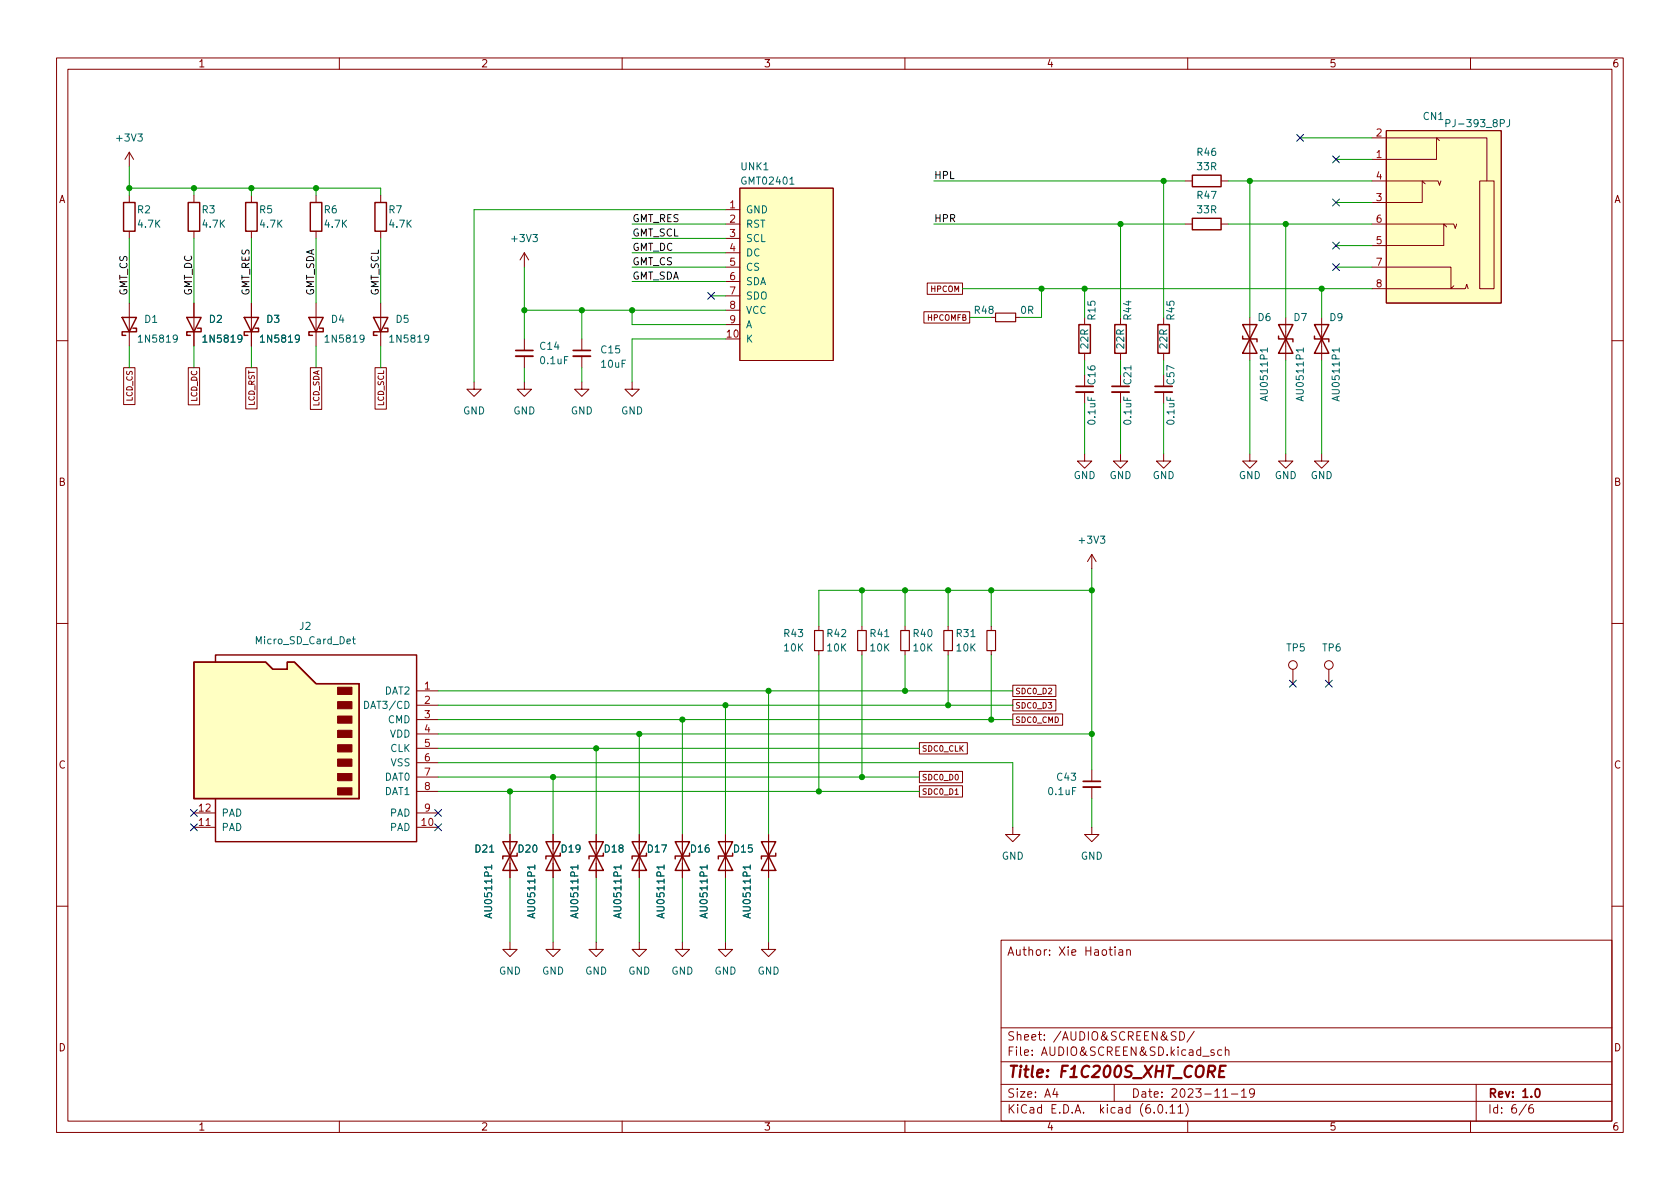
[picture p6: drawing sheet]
<svg xmlns="http://www.w3.org/2000/svg" width="297mm" height="210mm" viewBox="0 0 297 210" stroke-linecap="round" stroke-linejoin="round" font-family="sans-serif">
<g fill="none" stroke="#840000" stroke-width=".18">
<path d="M10 10.2h277v190.1h-277zM12 12.2h273v186.1h-273zM60 10.2v2M110 10.2v2M160 10.2v2M210 10.2v2M260 10.2v2M22.9 26.9l-.8 1.3M22.9 26.9v2.6M22.9 34.5v1.3M22.9 26.9l.7 1.3M34.3 34.5v1.3"/>
<path d="M44.4 34.5v1.3M55.9 34.5v1.3M67.3 34.5v1.3M128.3 39.6h2.5M128.3 37.1h2.5M130.8 33.3h16.5v30.4h-16.5zM209.5 39.6h1.3M209.5 32h1.3M215.9 39.6h1.3M215.9 32h1.3M242.6 24.4h20.3v7.6M242.6 39.6h14.4l.3 .8 .3-.8"/>
<path d="M242.6 32h11.7l.2 .8 .3-.8M245.1 23.1h20.3v30.5h-20.3zM252 32.5l-.5-.5v3.8h-8.9M254.5 24.9l-.5-.5v3.8h-11.4M261.6 32h2.6v19h-2.6zM22.9 40.9v1.3M22.9 53.6v7.6M34.3 40.9v1.3M34.3 53.6v7.6M44.4 40.9v1.3M44.4 53.6v7.6M55.9 40.9v1.3"/>
<path d="M55.9 53.6v7.6M67.3 40.9v1.3M67.3 53.6v7.6M92.7 44.7l-.8 1.3M92.7 44.7v2.5M92.7 59.9v2.1M92.7 44.7l.8 1.3M102.9 59.9v2.1M128.3 59.9h2.5M128.3 42.2h2.5M128.3 44.7h2.5M128.3 47.2h2.5"/>
<path d="M128.3 49.8h2.5M128.3 52.3h2.5M128.3 54.9h2.5M128.3 57.4h2.5M163.4 55.1h8v2h-8zM163.9 50h6.3v2h-6.3zM175.3 56.1h.7M179.6 56.1h.7M191.8 56.1v1.3M198.1 56.1v1.3M205.7 56.1v1.3M221 56.1v7.6"/>
<path d="M227.3 56.1v7.6M233.7 56.1v7.6M242.6 51h16.5l.2-.7 .3 .7M242.6 47.2h13.9v3.8l.5-.5M255.8 40.1l-.5-.5v3.8h-12.7M10 60.2h2M21.9 65h2v6.5h-2zM33.3 65h2v6.6h-2zM43.4 65h2.1v7.3h-2.1zM54.9 65h2v7.4h-2zM66.3 65h2v7.4h-2zM83.8 67.6v1.2h1.3l-1.3 1.3-1.3-1.3h1.3"/>
<path d="M92.7 67.6v1.2h1.3l-1.3 1.3-1.3-1.3h1.3M92.7 63v2M102.9 67.6v1.2h1.2l-1.2 1.3-1.3-1.3h1.3M102.9 63v2M111.8 67.6v1.2h1.2l-1.2 1.3-1.3-1.3h1.3M191.8 62.5v1.2M191.8 66.3v2M191.8 69.3v2.1M198.1 62.5v1.2M198.1 66.3v2M198.1 69.3v2.1M205.7 62.5v1.2"/>
<path d="M205.7 66.3v2M205.7 69.3v2.1M285 60.2h2M191.8 80.3v1.2h1.2l-1.2 1.3-1.3-1.3h1.3M193 98v2.6M193 98l.8 1.3M193 98l-.7 1.3M198.1 80.3v1.2h1.3l-1.3 1.3-1.3-1.3h1.3M205.7 80.3v1.2h1.3l-1.3 1.3-1.2-1.3h1.2M221 80.3v1.2h1.2l-1.2 1.3-1.3-1.3h1.3M227.3 80.3v1.2h1.3l-1.3 1.3-1.2-1.3h1.2M233.7 80.3v1.2h1.2l-1.2 1.3-1.3-1.3h1.3"/>
<path d="M10 110.2h2M144.8 110.7v.8M144.8 115.1v.7M152.4 110.7v.8M152.4 115.1v.7M160 110.7v.8M160 115.1v.7M167.6 110.7v.8M167.6 115.1v.7M175.3 110.7v.8M175.3 115.1v.7M228.6 118.4v2.5"/>
<path d="M234.9 118.4v2.5M285 110.2h2M73.7 122.2h3.8M73.7 124.7h3.8M73.7 127.2h3.8M73.7 129.8h3.8M73.7 132.3h3.8M73.7 134.9h3.8M73.7 137.4h3.8M73.7 139.9h3.8M162.6 136.4h7.6v2h-7.6zM162.6 138.9h7.6v2h-7.6z"/>
<path d="M162.6 131.3h8.4v2h-8.4zM179.1 121.2h7.6v2h-7.6zM179.1 126.2h8.8v2h-8.8zM179.1 123.7h7.6v2h-7.6zM193 136.1v2.1M193 139.2v2M34.3 146.3h3.8M34.3 143.8h3.8M73.7 146.3h3.8M73.7 143.8h3.8M90.2 147.6v7.6M97.8 147.6v7.6"/>
<path d="M105.4 147.6v7.6M113 147.6v7.6M120.6 147.6v7.6M128.3 147.6v7.6M135.9 147.6v7.6M168.9 140.5h.5M179.1 146.3v1.3h-1.3l1.3 1.2 1.2-1.2h-1.2M193 146.3v1.3h-1.2l1.2 1.2 1.3-1.2h-1.3M10 160.2h2M90.2 166.6v1.3h-1.3l1.3 1.3 1.2-1.3h-1.2M97.8 166.6v1.3h-1.3l1.3 1.3 1.3-1.3h-1.3M105.4 166.6v1.3h-1.3l1.3 1.3 1.3-1.3h-1.3"/>
<path d="M113 166.6v1.3h-1.2l1.2 1.3 1.3-1.3h-1.3M120.6 166.6v1.3h-1.2l1.2 1.3 1.3-1.3h-1.3M128.3 166.6v1.3h-1.3l1.3 1.3 1.2-1.3h-1.2M135.9 166.6v1.3h-1.3l1.3 1.3 1.3-1.3h-1.3M177 166.3h108v32h-108zM185.6 168.8v.1M185.6 168v.1M199.2 168.1l.2-.2 .4 .1 .1 .9M285 160.2h2M60 198.3v2M110 198.3v2M160 198.3v2"/>
<path d="M177 194.8h108M177 191.8h108M177 187.8h108M177 181.8h108M182.5 186.5v.1M182.5 185.7v.1M184.6 183.8v.1M184.6 183v.1M197 191.8v3M208.6 182.4a.76 .76 0 0 1 .8 .8 .76 .76 0 0 1-.8 .7zM209.6 195.1a1.72 1.72 0 0 1 0 2.3M210 198.3v2"/>
<path d="M211.1 182.4l-1.2 1.9M216 185.7l-.4-.1-.3 .3v.4l.1 .3h.6M216.6 185.8l.3-.2 .3 .1 .1 .9M216.6 185.1v1.5M217.7 193.5h1.2M219.5 193l.4-.5v1.5M219.5 194h.9M221.8 193.2l-.3 .3-.4-.1-.2-.2 .2-.6 .4-.1 .2 .2a.99 .99 0 0 1-.3 1.3h-.3M260 198.3v2M261 191.8v6.5M271 195.3a.6 .6 0 0 0-.7 .7v.5l.1 .3h.5l.2-.1 .1-.5-.2-.2-.4-.1-.3 .3"/>
<circle cx="228.6" cy="117.6" r=".76"/>
<circle cx="234.9" cy="117.6" r=".76"/>
</g>
<g fill="none" stroke="#840000" stroke-width=".25">
<path d="M21.8 35.8h2.1v5.1h-2.1zM33.3 35.8h2v5.1h-2zM43.4 35.8h2.1v5.1h-2.1zM54.9 35.8h2v5.1h-2zM66.3 35.8h2v5.1h-2zM210.8 38.6h5.1v2h-5.1zM210.8 31h5.1v2h-5.1zM21.6 56.1h2.5l-1.2 2.6zM23.5 58h.6v.7h-2.5v.6h.6M33 56.1h2.6l-1.3 2.6zM34.9 58h.7v.7h-2.6v.6h.7M43.2 56.1h2.5l-1.3 2.6z"/>
<path d="M45.1 58h.6v.7h-2.5v.6h.6M54.6 56.1h2.5l-1.2 2.6zM56.5 58h.6v.7h-2.5v.6h.6M66 56.1h2.6l-1.3 2.6zM67.9 58h.7v.7h-2.6v.6h.7M190.8 57.4h2v5.1h-2zM197.1 57.4h2v5.1h-2zM204.7 57.4h2.1v5.1h-2.1zM219.7 59.4v.5h2.5v.5M219.7 57.4h2.5l-2.5 5.1h2.5zM226.1 59.4v.5h2.5v.5M226.1 57.4h2.5l-2.5 5.1h2.5z"/>
<path d="M232.4 59.4v.5h2.5v.5M232.4 57.4h2.5l-2.5 5.1h2.5zM34.3 117.1h12.7l1.3 1.3h2.5v-1.3h1.3l3.8 3.8h7.6v20.3h-29.2zM38.1 117.1v-1.3h35.6v33h-35.6v-7.6M88.9 148.8l2.5 5.1h-2.5l2.5-5.1zM91.4 150.9v.5h-2.5v.5M96.5 148.8l2.6 5.1h-2.6l2.6-5.1zM99.1 150.9v.5h-2.6v.5M104.1 148.8l2.6 5.1h-2.6l2.6-5.1zM106.7 150.9v.5h-2.6v.5M111.8 148.8l2.5 5.1h-2.5l2.5-5.1zM114.3 150.9v.5h-2.5v.5"/>
<path d="M119.4 148.8l2.5 5.1h-2.5l2.5-5.1zM121.9 150.9v.5h-2.5v.5M127 148.8l2.5 5.1h-2.5l2.5-5.1zM129.5 150.9v.5h-2.5v.5M134.6 148.8l2.6 5.1h-2.6l2.6-5.1zM137.2 150.9v.5h-2.6v.5"/>
</g>
<g fill="none" stroke="#006464" stroke-width=".18">
<path d="M24.4 23.7h.8l-.5 .5 .4 .1v.5l-.2 .2-.5-.2M139.7 31.7l.3-.4v1.3M139.7 32.6h.7M265.3 21.8l.6-.1 .1-.1-.1-.3-.6-.2v1.3M266.9 21.1v.9a.41 .41 0 0 1-.5 .4M31.3 59.8l-.2 .2h-.4l-.1-.2 .1-.5 .4-.1 .2 .2a.84 .84 0 0 1-.3 1.1h-.3M42.8 59.8l-.3 .2h-.3l-.2-.2 .2-.5 .3-.1 .2 .2a.84 .84 0 0 1-.3 1.1h-.2M52.9 59.8l-.2 .2h-.4l-.1-.2 .1-.5 .4-.1 .2 .2a.84 .84 0 0 1-.3 1.1h-.3M64.4 59.8l-.3 .2h-.3l-.2-.2 .2-.5 .3-.1 .2 .2a.84 .84 0 0 1-.3 1.1h-.2M75.8 59.8l-.2 .2h-.4l-.1-.2 .1-.5 .4-.1 .1 .2a.84 .84 0 0 1-.3 1.1h-.2M94.2 41.5h.8l-.4 .4 .3 .2v.5l-.1 .1-.6-.1M100.4 63.1h-.6v1.2"/>
<path d="M192.3 70.2v.6h1.3M198.7 70.2v.6h1.3M200 64.7v.7M206.3 70.2v.6h1.3M224.1 61.9h-1.3l.4 .4M224.1 61.5v.8M230.4 61.9h-1.2l.3 .4M230.4 61.5v.8M236.8 61.9h-1.3l.4 .4M236.8 61.5v.8M194.6 94.8h.7l-.4 .5 .4 .1v.6l-.2 .1-.5-.1M61.4 113.4l.6-.1-.1-.2-.4-.1-.1 .2v.6h.5"/>
<path d="M62.3 113h.5M62.5 112.6v1.1l.3 .2M156.4 112.6h.8M171.7 112.6h.7M71.6 124a.64 .64 0 0 1 .7 .6 .64 .64 0 0 1-.7 .7zM190.2 139.3h-.6v1.2M86.6 150.7h.7M86.9 153.3h-1.2l.3 .4M86.9 153v.7M94.6 153.3h-1.3l.3 .4M94.6 153v.7M102.2 153.3h-1.3l.4 .4"/>
<path d="M102.2 153v.7M109.8 153.3h-1.3l.4 .4M109.8 153v.7M117.4 153.3h-1.3l.4 .4M117.4 153v.7M125 153.3h-1.2l.3 .4M125 153v.7M132.7 153.3h-1.3l.3 .4M132.7 153v.7"/>
</g>
<path d="M91.2 63h3M101.3 63h3.1M190.2 69.3h3.1M196.6 69.3h3M204.2 69.3h3.1M191.5 139.2h3.1" fill="none" stroke="#840000" stroke-width=".33"/>
<path d="M91.2 62h3M101.3 62h3.1M190.2 68.3h3.1M196.6 68.3h3M204.2 68.3h3.1M191.5 138.2h3.1" fill="none" stroke="#840000" stroke-width=".3"/>
<path d="M176 55.4h3.6v1.5h-3.6zM144 111.5h1.5v3.6h-1.5zM151.6 111.5h1.6v3.6h-1.6zM159.3 111.5h1.5v3.6h-1.5zM166.9 111.5h1.5v3.6h-1.5zM174.5 111.5h1.5v3.6h-1.5z" fill="none" stroke="#840000" stroke-width=".2"/>
<g fill="#ffffc2" stroke="#ffffc2" stroke-width=".18">
<path d="M130.8 33.3h16.5v30.4h-16.5z"/>
<path d="M34.3 117.1h12.7l1.3 1.3h2.5v-1.3h1.3l3.8 3.8h7.6v20.3h-29.2z"/>
<path d="M245.1 23.1h20.3v30.5h-20.3z"/>
</g>
<g fill="#840000" stroke="#840000" stroke-width=".18">
<path d="M59.7 139.3h2.5v1.3h-2.5z"/>
<path d="M59.7 136.8h2.5v1.2h-2.5z"/>
<path d="M59.7 134.2h2.5v1.3h-2.5z"/>
<path d="M59.7 131.7h2.5v1.3h-2.5z"/>
<path d="M59.7 129.2h2.5v1.2h-2.5z"/>
<path d="M59.7 126.6h2.5v1.3h-2.5z"/>
<path d="M59.7 124.1h2.5v1.2h-2.5z"/>
<path d="M59.7 121.5h2.5v1.3h-2.5z"/>
</g>
<path d="M36.4 146h.8" fill="none" stroke="#a90000" stroke-width=".18"/>
<g fill="none" stroke="#009600" stroke-width=".18">
<path d="M22.9 33.3h44.4v1.2M22.9 29.5v5M34.3 33.3v1.2M44.4 33.3v1.2M55.9 33.3v1.2M111.8 39.6h16.5M128.3 37.1h-44.5v30.5M165.1 39.6h44.4M165.1 32h44.4M198.1 39.6v16.5M205.7 32v24.1M217.2 39.6h25.4"/>
<path d="M217.2 32h25.4M221 32v24.1M227.3 39.6v16.5M229.9 24.4h12.7M236.2 28.2h6.4M236.2 35.8h6.4M22.9 42.2v11.4M34.3 42.2v11.4M44.4 42.2v11.4M55.9 42.2v11.4M67.3 42.2v11.4M92.7 47.2v12.7"/>
<path d="M92.7 54.9h35.6M102.9 54.9v5M111.8 54.9v2.5h16.5M111.8 49.8h16.5M111.8 44.7h16.5M111.8 42.2h16.5M111.8 47.2h16.5M125.7 52.3h2.6M128.3 59.9h-16.5v7.7M170.2 51h72.4M171.4 56.1h3.9M184.1 51v5.1h-3.8"/>
<path d="M191.8 51v5.1M233.7 51v5.1M236.2 47.2h6.4M236.2 43.4h6.4M22.9 61.2v3.8M34.3 61.2v3.8M44.4 61.2v3.8M55.9 61.2v3.8M67.3 61.2v3.8M92.7 65v2.6M102.9 65v2.6M191.8 63.7v2.6"/>
<path d="M191.8 71.4v8.9M198.1 63.7v2.6M198.1 71.4v8.9M205.7 63.7v2.6M205.7 71.4v8.9M221 63.7v16.6M227.3 63.7v16.6M233.7 63.7v16.6M144.8 115.8v24.1M152.4 104.4v6.3M152.4 115.8v21.6M160 104.4v6.3"/>
<path d="M160 115.8v6.4M167.6 104.4v6.3M167.6 115.8v8.9M175.3 104.4v6.3M175.3 115.8v11.4M193 104.4h-48.2v6.3M193 100.6v35.5M77.5 122.2h101.6M77.5 124.7h101.6M77.5 127.2h101.6M77.5 134.9h101.6v11.4M77.5 132.3h85.1"/>
<path d="M77.5 137.4h85.1M77.5 129.8h115.5M77.5 139.9h85.1M90.2 139.9v7.7M97.8 137.4v10.2M105.4 132.3v15.3M113 129.8v17.8M120.6 127.2v20.4M128.3 124.7v22.9M135.9 122.2v25.4M90.2 155.2v11.4M97.8 155.2v11.4"/>
<path d="M105.4 155.2v11.4M113 155.2v11.4M120.6 155.2v11.4M128.3 155.2v11.4M135.9 155.2v11.4M193 141.2v5.1"/>
</g>
<g fill="none" stroke="#000084" stroke-width=".18">
<path d="M229.3 23.8l1.2 1.2M230.5 23.8l-1.2 1.2M235.6 35.2l1.2 1.2M235.6 27.6l1.2 1.2M236.8 35.2l-1.2 1.2M236.8 27.6l-1.2 1.2M125.1 51.7l1.2 1.2M126.3 51.7l-1.2 1.2M235.6 42.8l1.2 1.2M235.6 46.6l1.2 1.2M236.8 42.8l-1.2 1.2M236.8 46.6l-1.2 1.2"/>
<path d="M228 120.3l1.2 1.2M229.2 120.3l-1.2 1.2M234.3 120.3l1.3 1.2M235.6 120.3l-1.3 1.2M33.7 145.7l1.2 1.2M33.7 143.1l1.2 1.3M34.9 143.1l-1.2 1.3M34.9 145.7l-1.2 1.2M76.9 145.7l1.2 1.2M76.9 143.1l1.2 1.3M78.1 145.7l-1.2 1.2M78.1 143.1l-1.2 1.3"/>
</g>
<g fill="#009600" stroke="#009600" stroke-width=".18">
<circle cx="92.7" cy="54.9" r=".46"/>
<circle cx="111.8" cy="54.9" r=".46"/>
<circle cx="102.9" cy="54.9" r=".46"/>
<circle cx="221" cy="32" r=".46"/>
<circle cx="227.3" cy="39.6" r=".46"/>
<circle cx="233.7" cy="51" r=".46"/>
<circle cx="175.3" cy="127.2" r=".46"/>
<circle cx="193" cy="104.4" r=".46"/>
<circle cx="167.6" cy="124.7" r=".46"/>
<circle cx="193" cy="129.8" r=".46"/>
<circle cx="160" cy="104.4" r=".46"/>
<circle cx="160" cy="122.2" r=".46"/>
<circle cx="175.3" cy="104.4" r=".46"/>
<circle cx="167.6" cy="104.4" r=".46"/>
<circle cx="90.2" cy="139.9" r=".46"/>
<circle cx="44.4" cy="33.3" r=".46"/>
<circle cx="55.9" cy="33.3" r=".46"/>
<circle cx="22.9" cy="33.3" r=".46"/>
<circle cx="34.3" cy="33.3" r=".46"/>
<circle cx="152.4" cy="104.4" r=".46"/>
<circle cx="128.3" cy="124.7" r=".46"/>
<circle cx="135.9" cy="122.2" r=".46"/>
<circle cx="144.8" cy="139.9" r=".46"/>
<circle cx="113" cy="129.8" r=".46"/>
<circle cx="120.6" cy="127.2" r=".46"/>
<circle cx="152.4" cy="137.4" r=".46"/>
<circle cx="97.8" cy="137.4" r=".46"/>
<circle cx="105.4" cy="132.3" r=".46"/>
<circle cx="198.1" cy="39.6" r=".46"/>
<circle cx="205.7" cy="32" r=".46"/>
<circle cx="184.1" cy="51" r=".46"/>
<circle cx="191.8" cy="51" r=".46"/>
</g>
<g font-size="2.8" fill="#840000">
<text x="178" y="191.2">Title:</text>
<text x="187.3" y="191.2">F1C200S_XHT_CORE</text>
</g>
<g font-size="2.1" fill="#840000">
<text x="178" y="169.5">Author:</text>
<text x="187.2" y="169.5">Xie</text>
<text x="191.9" y="169.5">Haotian</text>
<text x="178" y="184.5">Sheet:</text>
<text x="186.2" y="184.5">/AUDIO&amp;SCREEN&amp;SD/</text>
<text x="178" y="187.2">File:</text>
<text x="184.4" y="187.2">AUDIO&amp;SCREEN&amp;SD.kicad_sch</text>
<text x="178" y="197.4">KiCad</text>
<text x="178" y="194.6">Size:</text>
<text x="184.7" y="194.6">A4</text>
<text x="185.7" y="197.4">E.D.A.</text>
<text x="194.6" y="197.4">kicad</text>
<text x="200" y="194.6">Date:</text>
<text x="201.8" y="197.4">(6.0.11)</text>
<text x="207" y="194.6">2023-11-19</text>
<text x="263" y="194.6">Rev:</text>
<text x="263" y="197.4">Id:</text>
<text x="267.1" y="197.4">6/6</text>
<text x="269.1" y="194.6">1.0</text>
</g>
<g font-size="1.8" fill="#840000">
<text x="35" y="12.3">1</text>
<text x="85" y="12.3">2</text>
<text x="135" y="12.3">3</text>
<text x="185" y="12.3">4</text>
<text x="235" y="12.3">5</text>
<text x="285" y="12.3">6</text>
<text x="10.4" y="36.3">A</text>
<text x="285.4" y="36.3">A</text>
<text x="10.3" y="86.3">B</text>
<text x="285.3" y="86.3">B</text>
<text x="10.3" y="136.3">C</text>
<text x="285.3" y="136.3">C</text>
<text x="10.3" y="186.3">D</text>
<text x="285.3" y="186.3">D</text>
<text x="35" y="200.3">1</text>
<text x="85" y="200.3">2</text>
<text x="135" y="200.3">3</text>
<text x="185" y="200.3">4</text>
<text x="235" y="200.3">5</text>
<text x="285" y="200.3">6</text>
</g>
<g font-size="1.8" fill="#006464">
<text x="251.5" y="21.6">CN1</text>
<text x="255.3" y="22.9">PJ-393_8PJ</text>
<text x="20.2" y="25.4">+3V3</text>
<text x="211.4" y="27.9">R46</text>
<text x="130.8" y="30.5">UNK1</text>
<text x="130.8" y="33">GMT02401</text>
<text x="211.4" y="35.6">R47</text>
<text x="211.4" y="30.5">33R</text>
<text x="24.1" y="38.1">R2</text>
<text x="24.1" y="40.6">4.7K</text>
<text x="35.6" y="38.1">R3</text>
<text x="35.6" y="40.6">4.7K</text>
<text x="45.7" y="38.1">R5</text>
<text x="45.7" y="40.6">4.7K</text>
<text x="57.2" y="38.1">R6</text>
<text x="57.2" y="40.6">4.7K</text>
<text x="68.6" y="38.1">R7</text>
<text x="68.6" y="40.6">4.7K</text>
<text x="131.8" y="38.1">GND</text>
<text x="131.8" y="40.6">RST</text>
<text x="211.4" y="38.1">33R</text>
<text x="90.1" y="43.2">+3V3</text>
<text x="131.8" y="43.2">SCL</text>
<text x="131.8" y="45.7">DC</text>
<text x="131.8" y="48.3">CS</text>
<text x="131.8" y="50.8">SDA</text>
<text x="131.8" y="53.3">SDO</text>
<text x="25.4" y="57.5">D1</text>
<text x="36.8" y="57.5">D2</text>
<text x="47" y="57.5">D3</text>
<text x="58.4" y="57.5">D4</text>
<text x="69.9" y="57.5">D5</text>
<text x="131.8" y="55.9">VCC</text>
<text x="131.8" y="58.4">A</text>
<text x="172.1" y="55.9">R48</text>
<text x="180.3" y="55.9">0R</text>
<text x="194.1" y="56.8" transform="rotate(-90 194.1 56.8)">R15</text>
<text x="200.4" y="56.8" transform="rotate(-90 200.4 56.8)">R44</text>
<text x="208" y="56.8" transform="rotate(-90 208 56.8)">R45</text>
<text x="222.3" y="57.2">D6</text>
<text x="228.6" y="57.2">D7</text>
<text x="235" y="57.2">D9</text>
<text x="24.1" y="61">1N5819</text>
<text x="35.6" y="61">1N5819</text>
<text x="45.7" y="61">1N5819</text>
<text x="57.2" y="61">1N5819</text>
<text x="68.6" y="61">1N5819</text>
<text x="95.3" y="62.2">C14</text>
<text x="95.3" y="64.8">0.1uF</text>
<text x="106" y="62.9">C15</text>
<text x="106" y="65.4">10uF</text>
<text x="131.8" y="61">K</text>
<text x="192.8" y="61.9" transform="rotate(-90 192.8 61.9)">22R</text>
<text x="199.1" y="61.9" transform="rotate(-90 199.1 61.9)">22R</text>
<text x="206.8" y="61.9" transform="rotate(-90 206.8 61.9)">22R</text>
<text x="194.1" y="68.2" transform="rotate(-90 194.1 68.2)">C16</text>
<text x="200.4" y="68.2" transform="rotate(-90 200.4 68.2)">C21</text>
<text x="208" y="68.2" transform="rotate(-90 208 68.2)">C57</text>
<text x="224.5" y="71.1" transform="rotate(-90 224.5 71.1)">AU0511P1</text>
<text x="230.9" y="71.1" transform="rotate(-90 230.9 71.1)">AU0511P1</text>
<text x="237.2" y="71.1" transform="rotate(-90 237.2 71.1)">AU0511P1</text>
<text x="81.8" y="73.7">GND</text>
<text x="90.7" y="73.7">GND</text>
<text x="100.9" y="73.7">GND</text>
<text x="109.7" y="73.7">GND</text>
<text x="194.1" y="75.3" transform="rotate(-90 194.1 75.3)">0.1uF</text>
<text x="200.4" y="75.3" transform="rotate(-90 200.4 75.3)">0.1uF</text>
<text x="208" y="75.3" transform="rotate(-90 208 75.3)">0.1uF</text>
<text x="189.8" y="85.1">GND</text>
<text x="196.1" y="85.1">GND</text>
<text x="203.7" y="85.1">GND</text>
<text x="219" y="85.1">GND</text>
<text x="225.3" y="85.1">GND</text>
<text x="231.7" y="85.1">GND</text>
<text x="190.4" y="96.5">+3V3</text>
<text x="52.8" y="111.8">J2</text>
<text x="138.4" y="113">R43</text>
<text x="146" y="113">R42</text>
<text x="153.6" y="113">R41</text>
<text x="161.3" y="113">R40</text>
<text x="168.9" y="113">R31</text>
<text x="44.9" y="114.3">Micro_SD_Card_Det</text>
<text x="138.4" y="115.6">10K</text>
<text x="146" y="115.6">10K</text>
<text x="153.6" y="115.6">10K</text>
<text x="161.3" y="115.6">10K</text>
<text x="168.9" y="115.6">10K</text>
<text x="227.3" y="115.6">TP5</text>
<text x="233.7" y="115.6">TP6</text>
<text x="64.1" y="125.7">DAT3/CD</text>
<text x="68" y="123.2">DAT2</text>
<text x="68.5" y="128.3">CMD</text>
<text x="68.9" y="130.8">VDD</text>
<text x="68.9" y="133.4">CLK</text>
<text x="69" y="135.9">VSS</text>
<text x="68" y="138.4">DAT0</text>
<text x="68" y="141">DAT1</text>
<text x="185.1" y="141">0.1uF</text>
<text x="186.7" y="138.4">C43</text>
<text x="39.1" y="147.3">PAD</text>
<text x="39.1" y="144.8">PAD</text>
<text x="68.9" y="147.3">PAD</text>
<text x="68.9" y="144.8">PAD</text>
<text x="83.8" y="151.1">D21</text>
<text x="91.4" y="151.1">D20</text>
<text x="99" y="151.1">D19</text>
<text x="106.6" y="151.1">D18</text>
<text x="114.3" y="151.1">D17</text>
<text x="121.9" y="151.1">D16</text>
<text x="129.5" y="151.1">D15</text>
<text x="177.1" y="152.4">GND</text>
<text x="191" y="152.4">GND</text>
<text x="87.4" y="162.5" transform="rotate(-90 87.4 162.5)">AU0511P1</text>
<text x="95" y="162.5" transform="rotate(-90 95 162.5)">AU0511P1</text>
<text x="102.6" y="162.5" transform="rotate(-90 102.6 162.5)">AU0511P1</text>
<text x="110.2" y="162.5" transform="rotate(-90 110.2 162.5)">AU0511P1</text>
<text x="117.9" y="162.5" transform="rotate(-90 117.9 162.5)">AU0511P1</text>
<text x="125.5" y="162.5" transform="rotate(-90 125.5 162.5)">AU0511P1</text>
<text x="133.1" y="162.5" transform="rotate(-90 133.1 162.5)">AU0511P1</text>
<text x="88.2" y="172.7">GND</text>
<text x="95.8" y="172.7">GND</text>
<text x="103.4" y="172.7">GND</text>
<text x="111" y="172.7">GND</text>
<text x="118.6" y="172.7">GND</text>
<text x="126.3" y="172.7">GND</text>
<text x="133.9" y="172.7">GND</text>
</g>
<g font-size="1.8" fill="#a90000">
<text x="243.2" y="27.9">1</text>
<text x="243.2" y="24.1">2</text>
<text x="243.2" y="35.6">3</text>
<text x="243.2" y="31.7">4</text>
<text x="128.9" y="36.8">1</text>
<text x="128.9" y="39.4">2</text>
<text x="128.9" y="41.9">3</text>
<text x="243.2" y="39.4">6</text>
<text x="128.9" y="44.4">4</text>
<text x="128.9" y="47">5</text>
<text x="243.2" y="43.2">5</text>
<text x="243.2" y="47">7</text>
<text x="128.9" y="49.5">6</text>
<text x="128.9" y="52.1">7</text>
<text x="243.2" y="50.8">8</text>
<text x="128.3" y="59.7">10</text>
<text x="128.9" y="54.6">8</text>
<text x="128.9" y="57.1">9</text>
<text x="74.9" y="121.9">1</text>
<text x="74.9" y="124.5">2</text>
<text x="74.9" y="127">3</text>
<text x="74.9" y="129.5">4</text>
<text x="74.9" y="132.1">5</text>
<text x="74.9" y="134.6">6</text>
<text x="74.9" y="137.2">7</text>
<text x="34.9" y="143.5">12</text>
<text x="74.9" y="139.7">8</text>
<text x="74.9" y="143.5">9</text>
<text x="34.9" y="146">11</text>
<text x="74.3" y="146">10</text>
</g>
<g font-size="1.8" fill="#0f0f0f">
<text x="165.1" y="31.6">HPL</text>
<text x="111.8" y="39.3">GMT_RES</text>
<text x="111.8" y="41.8">GMT_SCL</text>
<text x="165.1" y="39.3">HPR</text>
<text x="111.8" y="46.9">GMT_CS</text>
<text x="111.8" y="44.3">GMT_DC</text>
<text x="22.5" y="52.3" transform="rotate(-90 22.5 52.3)">GMT_CS</text>
<text x="33.9" y="52.3" transform="rotate(-90 33.9 52.3)">GMT_DC</text>
<text x="44.1" y="52.3" transform="rotate(-90 44.1 52.3)">GMT_RES</text>
<text x="55.5" y="52.3" transform="rotate(-90 55.5 52.3)">GMT_SDA</text>
<text x="67" y="52.3" transform="rotate(-90 67 52.3)">GMT_SCL</text>
<text x="111.8" y="49.4">GMT_SDA</text>
</g>
<g font-size="1.4" fill="#840000">
<text x="164.4" y="51.9">HPCOM</text>
<text x="163.8" y="57">HPCOMFB</text>
<text x="23.7" y="71.1" transform="rotate(-90 23.7 71.1)">LCD_CS</text>
<text x="35.2" y="71.1" transform="rotate(-90 35.2 71.1)">LCD_DC</text>
<text x="45.3" y="71.8" transform="rotate(-90 45.3 71.8)">LCD_RST</text>
<text x="56.8" y="71.9" transform="rotate(-90 56.8 71.9)">LCD_SDA</text>
<text x="68.2" y="71.9" transform="rotate(-90 68.2 71.9)">LCD_SCL</text>
<text x="179.4" y="123">SDC0_D2</text>
<text x="179.4" y="125.6">SDC0_D3</text>
<text x="179.4" y="128.1">SDC0_CMD</text>
<text x="162.9" y="133.2">SDC0_CLK</text>
<text x="162.9" y="138.3">SDC0_D0</text>
<text x="162.9" y="140.8">SDC0_D1</text>
</g>
</svg>
